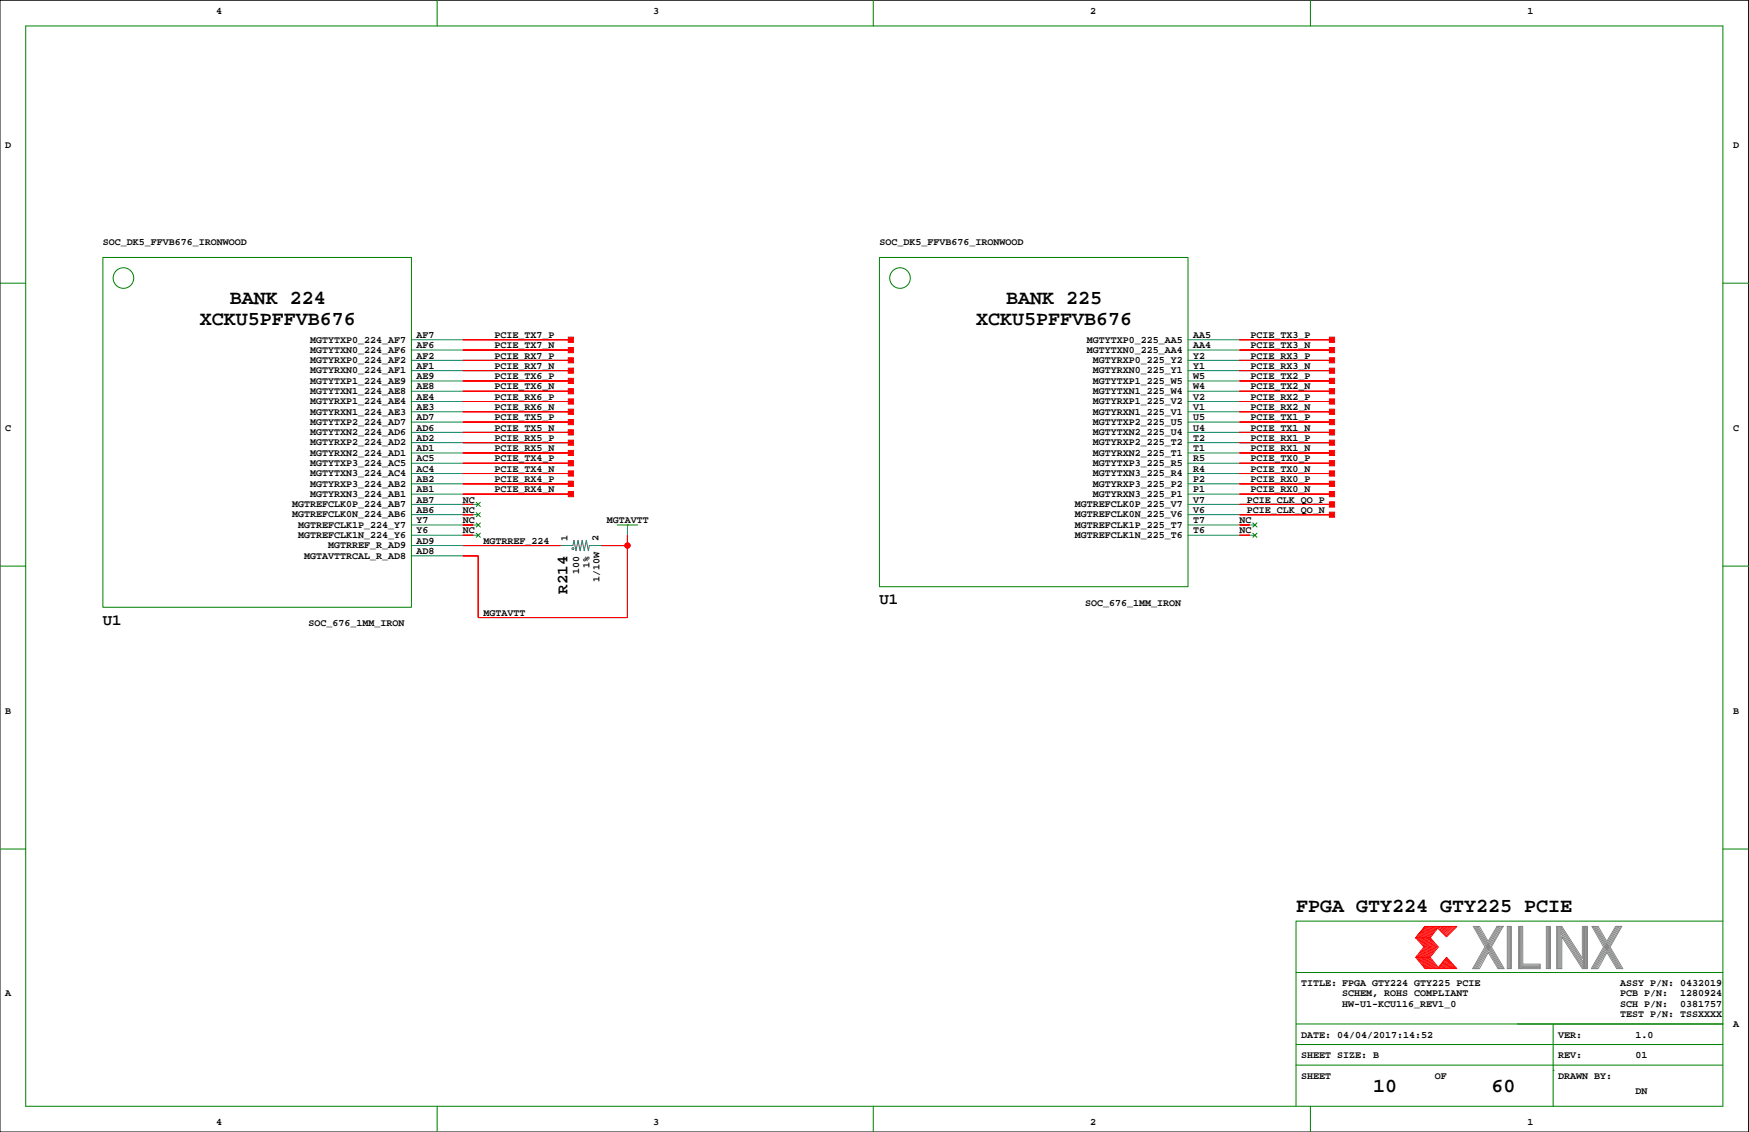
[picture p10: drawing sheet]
<svg xmlns="http://www.w3.org/2000/svg" width="432mm" height="279mm" viewBox="0 0 432 279" stroke-linecap="round" stroke-linejoin="round" font-family="sans-serif">
<path d="M0 .1h431.7v279.3h-431.7z" fill="none" stroke="#000" stroke-width=".25"/>
<g fill="none" stroke="#008000" stroke-width=".25">
<path d="M6.3 6.4h419.1v266.7h-419.1zM107.9 .1v6.3M215.6 .1v6.3M323.5 .1v6.3M0 69.9h6.3M25.4 63.5h76.2v86.4h-76.2zM217.1 63.5h76.2v81.3h-76.2zM425.4 69.9h6.3M0 139.7h6.3M117.6 131.6l1 1M117.6 129.1l1 1M117.6 126.5l1 1"/>
<path d="M117.6 124l1 1M118.6 131.6l-1 1M118.6 129.1l-1 1M118.6 126.5l-1 1M118.6 124l-1 1M152.4 129.6h5M154.9 129.6h.1M309.3 129.1l1 1M309.3 131.6l1 1M310.3 129.1l-1 1M310.3 131.6l-1 1M425.4 139.7h6.3"/>
<path d="M0 209.6h6.3M425.4 209.6h6.3M425.4 227.3h-105.4v35.6M320 257.8h105.4M320 252.7h105.4M320 240h105.4M383.5 252.7v20.4M107.9 273.1v6.3M215.6 273.1v6.3M320 262.9v10.2M320 262.9h105.4M323.5 273.1v6.3"/>
<path d="M383.5 264.2h.1"/>
<circle cx="30.5" cy="68.6" r="2.54"/>
<circle cx="222.2" cy="68.6" r="2.54"/>
</g>
<g fill="none" stroke="#f00" stroke-width=".25">
<path d="M114.3 99.1h26.6M114.3 88.9h26.6M114.3 91.5h26.6M114.3 86.4h26.6M114.3 83.9h26.6M114.3 96.6h26.6M114.3 94h26.6M306 99.1h22.9M306 88.9h22.9M306 91.5h22.9M306 86.4h22.9M306 83.9h22.9"/>
<path d="M306 96.6h22.9M306 94h22.9M114.3 119.4h26.6M114.3 109.3h26.6M114.3 111.8h26.6M114.3 101.6h26.6M114.3 106.7h26.6M114.3 104.2h26.6M114.3 116.9h26.6M114.3 114.3h26.6M306 119.4h22.9M306 109.3h22.9"/>
<path d="M306 111.8h22.9M306 101.6h22.9M306 106.7h22.9M306 104.2h22.9M306 116.9h22.9M306 114.3h22.9M114.3 134.7h24.1M114.3 132.1h2.5M114.3 129.6h2.5M114.3 122h26.6M114.3 127h2.5M114.3 124.5h2.5"/>
<path d="M148.6 134.7h6.3M154.9 132.1v20.3h-36.8v-15.2h-3.8M306 132.1h2.5M306 129.6h2.5M306 122h22.9M306 127h22.9M306 124.5h22.9M349.5 236.3h3.6M349.9 231.5l1.9 2.2-2 2.6 2.2 2.8M350.1 236.3l2.2 2.8M350.2 231.5l1.9 2.3-2 2.5M350.4 236.3l2.2 2.8"/>
<path d="M350.5 231.5l1.9 2.3-2 2.5M350.6 236.3l2.3 2.7M350.8 231.5l1.9 2.3-2 2.5M351 236.3l2.2 2.8M351.1 231.5l1.9 2.3-2 2.5M351.3 236.3l2.2 2.8M351.4 231.5l1.9 2.3-2 2.5M351.6 236.3l2.2 2.8M351.7 231.5l1.9 2.2M351.8 228.7l-2.3 2.8 2.3-2.8h7.9l-2.6 2.5-2.1-2.1-1.9 2.4 2 2.2-2 2.6 2 2.5 2-2.5 2.6 2.8h-7.9l-2.3-2.8M351.9 236.3l2.2 2.8M352 231.5l1.9 2.2"/>
<path d="M352.1 228.7l-2.2 2.7M352.2 236.3l2.2 2.8M352.3 231.5l1.9 2.3-2 2.5M352.4 228.7l-2.2 2.7M352.5 236.3l2.2 2.8M352.6 231.5l1.9 2.2M352.7 228.7l-2.2 2.7M352.8 236.3l2.2 2.8M352.8 231.5l2 2.2M353 228.7l-2.2 2.7M353.1 231.5h-3.6l2.1 2.2-2.1 2.6M353.2 228.7l-2.1 2.7"/>
<path d="M353.6 233.8l-2 2.5M353.6 228.7l-2.2 2.7M353.8 228.7l-2.1 2.7M353.9 233.8l-1.9 2.4M354.1 228.7l-2.1 2.7M354.4 228.7l-2.1 2.7M354.5 233.8l-2 2.5M354.7 228.7l-2.1 2.7M354.8 233.8l-2 2.5M355 228.7l-2.1 2.7M355.2 238.8l.2 .3M355.3 238.6l.4 .5"/>
<path d="M355.4 228.7l-.4 .4M355.4 238.4l.6 .7M355.6 238.3l.7 .8M355.7 238.1l.9 1M355.7 228.7l-.5 .5M355.9 237.9l1 1.2M356 237.8l1.2 1.3M356.1 228.7l-.8 .7M356.1 237.6l1.4 1.4M356.3 237.4l1.5 1.7M356.4 237.2l1.6 1.9M356.5 228.7l-1 .9"/>
<path d="M356.5 237.1l1.8 2M356.7 236.9l1.9 2.2M356.8 236.7l2.1 2.4M356.8 228.7l-1.1 1.1M356.9 236.6l2.3 2.5M357.1 236.5l2.3 2.6M357.2 228.7l-1.3 1.2M357.5 228.7l-1.4 1.4M357.8 228.7l-1.6 1.6M358.2 228.7l-1.8 1.7M358.5 228.7l-1.9 1.9M359 228.7l-2.2 2.1"/>
<path d="M359.3 228.7l-2.3 2.3"/>
<circle cx="154.9" cy="134.7" r=".63"/>
</g>
<g fill="none" stroke="#848684" stroke-width=".25">
<path d="M364 228.7l6.1 10.4M364.3 228.7l6.1 10.4M364.6 228.7l6.1 10.4M364.9 228.7l6.1 10.4M367.4 232.3l-2.1-3.6h-1.6l2.9 5-3 5.4h1.7l2.1-4 2.4 4h1.6l-3.2-5.4M369.6 228.7l-2.2 3.6M369.8 228.7l-5.9 10.4M370.2 228.7l-6 10.4M370.5 228.7l-6 10.4M370.8 228.7l-6 10.4M371.1 228.7h-1.5h1.5l-2.9 5M372.1 228.7h1v10.4h-1z"/>
<path d="M372.4 228.7v10.4M372.6 228.7v10.4M372.9 228.7v10.4M374.9 228.7h1v9.3h4.3v1.1h-5.3zM375.1 228.7v10.4M375.4 228.7v10.4M375.7 228.7v10.4M375.7 238.2h4.5M375.7 238.5h4.5M375.7 238.8h4.5M381.8 228.7h1v10.4h-1zM382 228.7v10.4"/>
<path d="M382.3 228.7v10.4M382.5 228.7v10.4M384.3 228.7h1.3l5.1 7.8v-7.8h1.2v10.4h-1.2l-5.1-7.9v7.9h-1.3zM384.5 228.7v10.4M384.8 228.7v10.4M385.1 228.7v10.4M385.3 228.7v10.4M385.3 230.3l5.6 8.7M385.3 229.8l5.6 8.7M385.3 229.2l5.6 8.7M385.3 228.8l5.6 8.7M390.9 228.7v10.4"/>
<path d="M391.2 228.7v10.4M391.5 228.7v10.4M391.7 228.6v10.4M393.3 228.7l6.1 10.4M393.6 228.7l6.1 10.4M393.9 228.7l6.1 10.4M394.2 228.7l6.1 10.4M396.7 232.3l-2.1-3.6h-1.6l2.9 5-3 5.4M397.5 233.7l3.2 5.4h-1.6l-2.4-4-2.2 4h-1.6M398.9 228.7l-2.2 3.6M399.1 228.7l-6 10.4M399.4 228.7l-5.9 10.4"/>
<path d="M399.7 228.7l-5.9 10.4M400.1 228.7l-6 10.4M400.4 228.7h-1.5h1.5l-2.9 5"/>
</g>
<g fill="none" stroke="#008080" stroke-width=".25">
<path d="M101.6 99.1h12.7M101.6 96.6h12.7M101.6 94h12.7M101.6 91.5h12.7M101.6 88.9h12.7M101.6 86.4h12.7M101.6 83.9h12.7M293.3 99.1h12.7M293.3 96.6h12.7M293.3 94h12.7M293.3 91.5h12.7M293.3 88.9h12.7"/>
<path d="M293.3 86.4h12.7M293.3 83.9h12.7M101.6 119.4h12.7M101.6 116.9h12.7M101.6 114.3h12.7M101.6 111.8h12.7M101.6 109.3h12.7M101.6 106.7h12.7M101.6 104.2h12.7M101.6 101.6h12.7M293.3 119.4h12.7M293.3 116.9h12.7"/>
<path d="M293.3 114.3h12.7M293.3 111.8h12.7M293.3 109.3h12.7M293.3 106.7h12.7M293.3 104.2h12.7M293.3 101.6h12.7M101.6 134.7h12.7M101.6 137.2h12.7M101.6 132.1h12.7M101.6 129.6h12.7M101.6 127h12.7M101.6 124.5h12.7"/>
<path d="M101.6 122h12.7M116.8 132.1h1.3M116.8 129.6h1.3M116.8 127h1.3M116.8 124.5h1.3M138.4 134.7h2.5M146 134.7h2.6M154.9 129.6v2.5M293.3 132.1h12.7M293.3 129.6h12.7M293.3 127h12.7M293.3 124.5h12.7"/>
<path d="M293.3 122h12.7M308.5 132.1h1.3M308.5 129.6h1.3"/>
</g>
<g fill="none" stroke="#00f" stroke-width=".25">
<path d="M140.9 134.7h.5l.3-1.3 .5 2.5 .5-2.5 .5 2.5 .5-2.5 .5 2.5 .5-2.5 .6 2.5 .2-1.2h.5"/>
<circle cx="141.4" cy="135.4" r=".25"/>
</g>
<g fill="#f00" stroke="#f00" stroke-width=".25">
<path d="M114.3 134.7h24.1z" fill-rule="evenodd"/>
<path d="M114.3 132.1h2.5z" fill-rule="evenodd"/>
<path d="M114.3 129.6h2.5z" fill-rule="evenodd"/>
<path d="M306 129.6h2.5z" fill-rule="evenodd"/>
<path d="M306 132.1h2.5z" fill-rule="evenodd"/>
<path d="M114.3 119.4h26.6z" fill-rule="evenodd"/>
<path d="M140.3 118.8h1.3v1.3h-1.3z" fill-rule="evenodd"/>
<path d="M114.3 122h26.6z" fill-rule="evenodd"/>
<path d="M140.3 121.3h1.3v1.3h-1.3z" fill-rule="evenodd"/>
<path d="M114.3 109.3h26.6z" fill-rule="evenodd"/>
<path d="M140.3 108.6h1.3v1.3h-1.3z" fill-rule="evenodd"/>
<path d="M114.3 111.8h26.6z" fill-rule="evenodd"/>
<path d="M140.3 111.2h1.3v1.2h-1.3z" fill-rule="evenodd"/>
<path d="M114.3 99.1h26.6z" fill-rule="evenodd"/>
<path d="M140.3 98.5h1.3v1.2h-1.3z" fill-rule="evenodd"/>
<path d="M114.3 101.6h26.6z" fill-rule="evenodd"/>
<path d="M140.3 101h1.3v1.3h-1.3z" fill-rule="evenodd"/>
<path d="M114.3 88.9h26.6z" fill-rule="evenodd"/>
<path d="M140.3 88.3h1.3v1.3h-1.3z" fill-rule="evenodd"/>
<path d="M114.3 91.5h26.6z" fill-rule="evenodd"/>
<path d="M140.3 90.8h1.3v1.3h-1.3z" fill-rule="evenodd"/>
<path d="M114.3 86.4h26.6z" fill-rule="evenodd"/>
<path d="M140.3 85.8h1.3v1.2h-1.3z" fill-rule="evenodd"/>
<path d="M114.3 83.9h26.6z" fill-rule="evenodd"/>
<path d="M140.3 83.2h1.3v1.3h-1.3z" fill-rule="evenodd"/>
<path d="M114.3 96.6h26.6z" fill-rule="evenodd"/>
<path d="M140.3 95.9h1.3v1.3h-1.3z" fill-rule="evenodd"/>
<path d="M114.3 94h26.6z" fill-rule="evenodd"/>
<path d="M140.3 93.4h1.3v1.3h-1.3z" fill-rule="evenodd"/>
<path d="M114.3 106.7h26.6z" fill-rule="evenodd"/>
<path d="M140.3 106.1h1.3v1.3h-1.3z" fill-rule="evenodd"/>
<path d="M114.3 104.2h26.6z" fill-rule="evenodd"/>
<path d="M140.3 103.5h1.3v1.3h-1.3z" fill-rule="evenodd"/>
<path d="M114.3 116.9h26.6z" fill-rule="evenodd"/>
<path d="M140.3 116.2h1.3v1.3h-1.3z" fill-rule="evenodd"/>
<path d="M114.3 114.3h26.6z" fill-rule="evenodd"/>
<path d="M140.3 113.7h1.3v1.3h-1.3z" fill-rule="evenodd"/>
<path d="M114.3 127h2.5z" fill-rule="evenodd"/>
<path d="M114.3 124.5h2.5z" fill-rule="evenodd"/>
<path d="M306 127h22.9z" fill-rule="evenodd"/>
<path d="M328.2 126.4h1.3v1.3h-1.3z" fill-rule="evenodd"/>
<path d="M306 124.5h22.9z" fill-rule="evenodd"/>
<path d="M328.2 123.9h1.3v1.2h-1.3z" fill-rule="evenodd"/>
<path d="M306 122h22.9z" fill-rule="evenodd"/>
<path d="M328.2 121.3h1.3v1.3h-1.3z" fill-rule="evenodd"/>
<path d="M306 119.4h22.9z" fill-rule="evenodd"/>
<path d="M328.2 118.8h1.3v1.3h-1.3z" fill-rule="evenodd"/>
<path d="M306 111.8h22.9z" fill-rule="evenodd"/>
<path d="M328.2 111.2h1.3v1.2h-1.3z" fill-rule="evenodd"/>
<path d="M306 109.3h22.9z" fill-rule="evenodd"/>
<path d="M328.2 108.6h1.3v1.3h-1.3z" fill-rule="evenodd"/>
<path d="M306 101.6h22.9z" fill-rule="evenodd"/>
<path d="M328.2 101h1.3v1.3h-1.3z" fill-rule="evenodd"/>
<path d="M306 99.1h22.9z" fill-rule="evenodd"/>
<path d="M328.2 98.5h1.3v1.2h-1.3z" fill-rule="evenodd"/>
<path d="M306 91.5h22.9z" fill-rule="evenodd"/>
<path d="M328.2 90.8h1.3v1.3h-1.3z" fill-rule="evenodd"/>
<path d="M306 88.9h22.9z" fill-rule="evenodd"/>
<path d="M328.2 88.3h1.3v1.3h-1.3z" fill-rule="evenodd"/>
<path d="M306 116.9h22.9z" fill-rule="evenodd"/>
<path d="M328.2 116.2h1.3v1.3h-1.3z" fill-rule="evenodd"/>
<path d="M306 114.3h22.9z" fill-rule="evenodd"/>
<path d="M328.2 113.7h1.3v1.3h-1.3z" fill-rule="evenodd"/>
<path d="M306 106.7h22.9z" fill-rule="evenodd"/>
<path d="M328.2 106.1h1.3v1.3h-1.3z" fill-rule="evenodd"/>
<path d="M306 104.2h22.9z" fill-rule="evenodd"/>
<path d="M328.2 103.5h1.3v1.3h-1.3z" fill-rule="evenodd"/>
<path d="M306 96.6h22.9z" fill-rule="evenodd"/>
<path d="M328.2 95.9h1.3v1.3h-1.3z" fill-rule="evenodd"/>
<path d="M306 94h22.9z" fill-rule="evenodd"/>
<path d="M328.2 93.4h1.3v1.3h-1.3z" fill-rule="evenodd"/>
<path d="M306 86.4h22.9z" fill-rule="evenodd"/>
<path d="M328.2 85.8h1.3v1.2h-1.3z" fill-rule="evenodd"/>
<path d="M306 83.9h22.9z" fill-rule="evenodd"/>
<path d="M328.2 83.2h1.3v1.3h-1.3z" fill-rule="evenodd"/>
<path d="M154.9 132.1v2.6z" fill-rule="evenodd"/>
<path d="M114.3 137.2h3.8z" fill-rule="evenodd"/>
<path d="M118.1 137.2v15.2z" fill-rule="evenodd"/>
<path d="M148.6 134.7h6.3z" fill-rule="evenodd"/>
<path d="M118.1 152.4h36.8z" fill-rule="evenodd"/>
<path d="M154.9 134.7v17.7z" fill-rule="evenodd"/>
<circle cx="154.9" cy="134.7" r=".63"/>
</g>
<g font-size="4.9">
<text x="56.7" y="75.1">BANK 224</text>
<text x="248.4" y="75.1">BANK 225</text>
<text x="49.3" y="80.2">XCKU5PFFVB676</text>
<text x="241" y="80.2">XCKU5PFFVB676</text>
<text x="320" y="225.2">FPGA GTY224 GTY225 PCIE</text>
<text x="339" y="269.6">10</text>
<text x="368.2" y="269.6">60</text>
</g>
<g font-size="3.9">
<text x="140.1" y="146.5" transform="rotate(-90 140.1 146.5)">R214</text>
<text x="217.1" y="149.2">U1</text>
<text x="25.4" y="154.3">U1</text>
</g>
<g font-size="2.5">
<text x="53.3" y="3.4">4</text>
<text x="161.3" y="3.4">3</text>
<text x="269.2" y="3.4">2</text>
<text x="377.1" y="3.4">1</text>
<text x="1.3" y="36.4">D</text>
<text x="427.9" y="36.4">D</text>
<text x="25.4" y="60.6">SOC_DK5_FFVB676_IRONWOOD</text>
<text x="217.1" y="60.6">SOC_DK5_FFVB676_IRONWOOD</text>
<text x="102.8" y="83.4">AF7</text>
<text x="122.1" y="83.4">PCIE_TX7_P</text>
<text x="294.6" y="83.4">AA5</text>
<text x="308.7" y="83.4">PCIE_TX3_P</text>
<text x="76.6" y="89.6">MGTYRXP0_224_AF2</text>
<text x="76.6" y="87.1">MGTYTXN0_224_AF6</text>
<text x="76.6" y="84.6">MGTYTXP0_224_AF7</text>
<text x="102.8" y="86">AF6</text>
<text x="102.8" y="88.5">AF2</text>
<text x="122.1" y="88.5">PCIE_RX7_P</text>
<text x="122.1" y="86">PCIE_TX7_N</text>
<text x="268.3" y="87.1">MGTYTXN0_225_AA4</text>
<text x="268.3" y="84.6">MGTYTXP0_225_AA5</text>
<text x="269.8" y="89.6">MGTYRXP0_225_Y2</text>
<text x="294.6" y="86">AA4</text>
<text x="294.6" y="88.5">Y2</text>
<text x="308.7" y="88.5">PCIE_RX3_P</text>
<text x="308.7" y="86">PCIE_TX3_N</text>
<text x="76.6" y="94.7">MGTYTXP1_224_AE9</text>
<text x="76.6" y="92.2">MGTYRXN0_224_AF1</text>
<text x="102.8" y="91">AF1</text>
<text x="102.8" y="93.6">AE9</text>
<text x="122.1" y="91">PCIE_RX7_N</text>
<text x="122.1" y="93.6">PCIE_TX6_P</text>
<text x="269.8" y="94.7">MGTYTXP1_225_W5</text>
<text x="269.8" y="92.2">MGTYRXN0_225_Y1</text>
<text x="294.6" y="91">Y1</text>
<text x="294.6" y="93.6">W5</text>
<text x="308.7" y="91">PCIE_RX3_N</text>
<text x="308.7" y="93.6">PCIE_TX2_P</text>
<text x="76.6" y="99.8">MGTYRXP1_224_AE4</text>
<text x="76.6" y="97.3">MGTYTXN1_224_AE8</text>
<text x="102.8" y="96.1">AE8</text>
<text x="102.8" y="98.7">AE4</text>
<text x="102.8" y="101.2">AE3</text>
<text x="122.1" y="98.7">PCIE_RX6_P</text>
<text x="122.1" y="101.2">PCIE_RX6_N</text>
<text x="122.1" y="96.1">PCIE_TX6_N</text>
<text x="269.8" y="99.8">MGTYRXP1_225_V2</text>
<text x="269.8" y="97.3">MGTYTXN1_225_W4</text>
<text x="294.6" y="96.1">W4</text>
<text x="294.6" y="98.7">V2</text>
<text x="294.6" y="101.2">V1</text>
<text x="308.7" y="101.2">PCIE_RX2_N</text>
<text x="308.7" y="98.7">PCIE_RX2_P</text>
<text x="308.7" y="96.1">PCIE_TX2_N</text>
<text x="1.3" y="106.3">C</text>
<text x="76.6" y="107.4">MGTYTXN2_224_AD6</text>
<text x="76.6" y="104.9">MGTYTXP2_224_AD7</text>
<text x="76.6" y="102.3">MGTYRXN1_224_AE3</text>
<text x="102.8" y="103.7">AD7</text>
<text x="102.8" y="106.3">AD6</text>
<text x="122.1" y="106.3">PCIE_TX5_N</text>
<text x="122.1" y="103.7">PCIE_TX5_P</text>
<text x="269.8" y="107.4">MGTYTXN2_225_U4</text>
<text x="269.8" y="104.9">MGTYTXP2_225_U5</text>
<text x="269.8" y="102.3">MGTYRXN1_225_V1</text>
<text x="294.6" y="103.7">U5</text>
<text x="294.6" y="106.3">U4</text>
<text x="308.7" y="106.3">PCIE_TX1_N</text>
<text x="308.7" y="103.7">PCIE_TX1_P</text>
<text x="427.9" y="106.3">C</text>
<text x="76.6" y="112.5">MGTYRXN2_224_AD1</text>
<text x="76.6" y="110">MGTYRXP2_224_AD2</text>
<text x="102.8" y="108.8">AD2</text>
<text x="102.8" y="111.4">AD1</text>
<text x="102.8" y="113.9">AC5</text>
<text x="122.1" y="108.8">PCIE_RX5_P</text>
<text x="122.1" y="111.4">PCIE_RX5_N</text>
<text x="122.1" y="113.9">PCIE_TX4_P</text>
<text x="269.8" y="112.5">MGTYRXN2_225_T1</text>
<text x="269.8" y="110">MGTYRXP2_225_T2</text>
<text x="294.6" y="108.8">T2</text>
<text x="294.6" y="111.4">T1</text>
<text x="294.6" y="113.9">R5</text>
<text x="308.7" y="111.4">PCIE_RX1_N</text>
<text x="308.7" y="108.8">PCIE_RX1_P</text>
<text x="308.7" y="113.9">PCIE_TX0_P</text>
<text x="76.6" y="117.6">MGTYTXN3_224_AC4</text>
<text x="76.6" y="115">MGTYTXP3_224_AC5</text>
<text x="102.8" y="116.4">AC4</text>
<text x="102.8" y="119">AB2</text>
<text x="122.1" y="119">PCIE_RX4_P</text>
<text x="122.1" y="116.4">PCIE_TX4_N</text>
<text x="269.8" y="117.6">MGTYTXN3_225_R4</text>
<text x="269.8" y="115">MGTYTXP3_225_R5</text>
<text x="294.6" y="116.4">R4</text>
<text x="294.6" y="119">P2</text>
<text x="308.7" y="119">PCIE_RX0_P</text>
<text x="308.7" y="116.4">PCIE_TX0_N</text>
<text x="72.2" y="125.2">MGTREFCLK0P_224_AB7</text>
<text x="76.6" y="122.6">MGTYRXN3_224_AB1</text>
<text x="76.6" y="120.1">MGTYRXP3_224_AB2</text>
<text x="102.8" y="121.5">AB1</text>
<text x="102.8" y="124.1">AB7</text>
<text x="114.3" y="124.1">NC</text>
<text x="122.1" y="121.5">PCIE_RX4_N</text>
<text x="265.4" y="125.2">MGTREFCLK0P_225_V7</text>
<text x="269.8" y="122.6">MGTYRXN3_225_P1</text>
<text x="269.8" y="120.1">MGTYRXP3_225_P2</text>
<text x="294.6" y="121.5">P1</text>
<text x="294.6" y="124.1">V7</text>
<text x="307.8" y="124.1">PCIE_CLK_QO_P</text>
<text x="308.7" y="121.5">PCIE_RX0_N</text>
<text x="72.2" y="127.7">MGTREFCLK0N_224_AB6</text>
<text x="73.6" y="130.3">MGTREFCLK1P_224_Y7</text>
<text x="102.8" y="126.6">AB6</text>
<text x="102.8" y="129.1">Y7</text>
<text x="102.8" y="131.7">Y6</text>
<text x="114.3" y="131.7">NC</text>
<text x="114.3" y="129.1">NC</text>
<text x="114.3" y="126.6">NC</text>
<text x="149.8" y="129.1">MGTAVTT</text>
<text x="265.4" y="130.3">MGTREFCLK1P_225_T7</text>
<text x="265.4" y="127.7">MGTREFCLK0N_225_V6</text>
<text x="294.6" y="126.6">V6</text>
<text x="294.6" y="129.1">T7</text>
<text x="294.6" y="131.7">T6</text>
<text x="306" y="129.1">NC</text>
<text x="306" y="131.7">NC</text>
<text x="307.8" y="126.6">PCIE_CLK_QO_N</text>
<text x="73.6" y="132.8">MGTREFCLK1N_224_Y6</text>
<text x="75.1" y="137.9">MGTAVTTRCAL_R_AD8</text>
<text x="81" y="135.3">MGTRREF_R_AD9</text>
<text x="102.8" y="134.2">AD9</text>
<text x="102.8" y="136.8">AD8</text>
<text x="119.4" y="134.2">MGTRREF_224</text>
<text x="140.1" y="133.6" transform="rotate(-90 140.1 133.6)">1</text>
<text x="147.7" y="133.6" transform="rotate(-90 147.7 133.6)">2</text>
<text x="265.4" y="132.8">MGTREFCLK1N_225_T6</text>
<text x="143" y="141.6" transform="rotate(-90 143 141.6)">100</text>
<text x="145.5" y="140.2" transform="rotate(-90 145.5 140.2)">1%</text>
<text x="148" y="143.5" transform="rotate(-90 148 143.5)">1/10W</text>
<text x="267.9" y="149.4">SOC_676_1MM_IRON</text>
<text x="76.2" y="154.5">SOC_676_1MM_IRON</text>
<text x="119.4" y="152">MGTAVTT</text>
<text x="1.3" y="176.1">B</text>
<text x="427.9" y="176.1">B</text>
<text x="1.3" y="245.9">A</text>
<text x="321.2" y="243.4">TITLE: FPGA GTY224 GTY225 PCIE</text>
<text x="331.4" y="245.9">SCHEM, ROHS COMPLIANT</text>
<text x="400" y="245.9">PCB P/N:</text>
<text x="400" y="243.4">ASSY P/N: 0432019</text>
<text x="414.8" y="245.9">1280924</text>
<text x="331.4" y="248.5">HW-U1-KCU116_REV1_0</text>
<text x="400" y="251">TEST P/N: TSSXXXX</text>
<text x="400" y="248.5">SCH P/N:</text>
<text x="414.8" y="248.5">0381757</text>
<text x="321.2" y="256.1">DATE: 04/04/2017:14:52</text>
<text x="384.7" y="256.1">VER:</text>
<text x="403.8" y="256.1">1.0</text>
<text x="427.9" y="253.6">A</text>
<text x="321.2" y="261.2">SHEET SIZE: B</text>
<text x="384.7" y="261.2">REV:</text>
<text x="403.8" y="261.2">01</text>
<text x="321.2" y="266.3">SHEET</text>
<text x="354.2" y="266.3">OF</text>
<text x="384.7" y="266.3">DRAWN BY:</text>
<text x="403.8" y="270.1">DN</text>
<text x="53.3" y="277.7">4</text>
<text x="161.3" y="277.7">3</text>
<text x="269.2" y="277.7">2</text>
<text x="377.1" y="277.7">1</text>
</g>
</svg>
